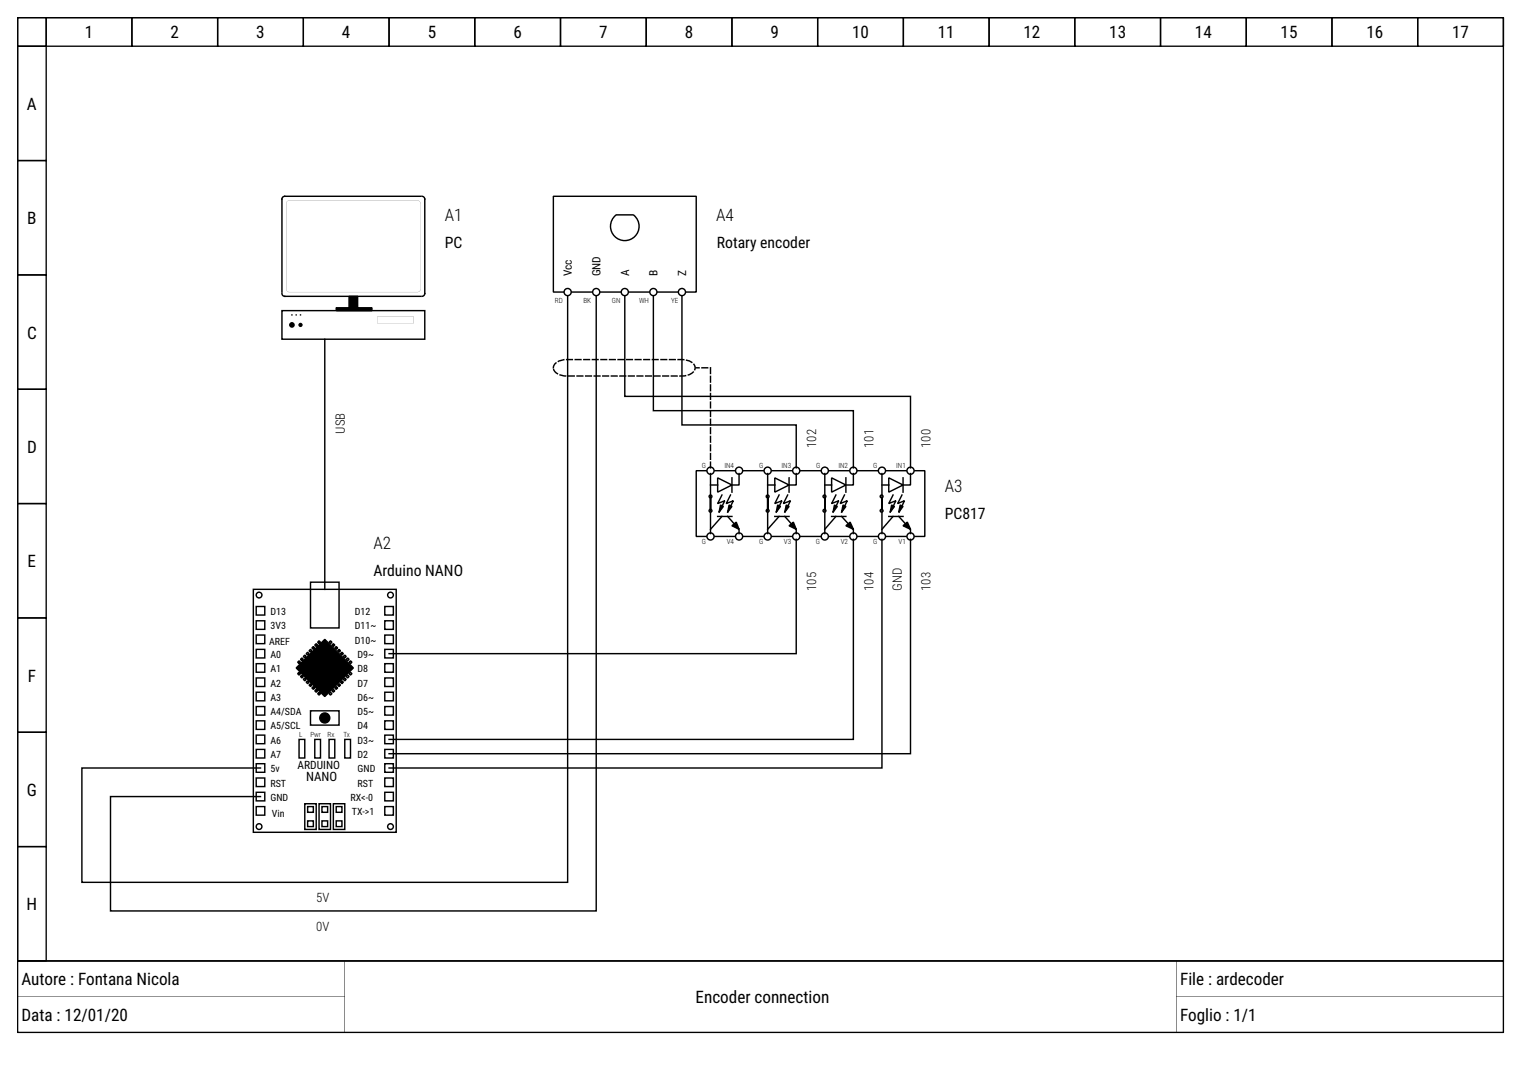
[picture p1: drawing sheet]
<svg xmlns="http://www.w3.org/2000/svg" width="297mm" height="210mm" viewBox="0 0 297 210" stroke-linecap="round" stroke-linejoin="round" font-family="sans-serif">
<g fill="#000">
<path d="M55.9 39.4l.5-.3a.61 .61 0 0 0-.6 .6zM55.8 39.7l.1 16.7zM56.4 39.1h25.1zM81.5 39.1a.52 .52 0 0 1 .6 .6 .61 .61 0 0 0-.6-.6zM82.1 39.7v16.7zM55.8 56.4h.1a.61 .61 0 0 0 .5 .6 .57 .57 0 0 1-.6-.6zM56.4 57h25.1zM82.1 56.4a.52 .52 0 0 1-.6 .6 .54 .54 0 0 0 .6-.6z"/>
<path d="M3.4 3.4h290.1v184.1l-.1 .1h-290zM3.4 3.4h.2v184.1h-.2v-.2h290v.2h-.1v-184.1h.1v.2h-290z"/>
<path d="M3.4 3.4h5.7v5.6l-.1 .1h-5.6zM3.4 3.4h.2v5.6h-.2v-.1h5.6v.1h-.1v-5.6h.1v.2h-5.6z"/>
<path d="M3.4 8.9h5.6l.1 .1v22.3l-.1 .2h-5.6v-.2zM3.4 9h.2v22.3h-.2v-.1h5.6v.1h-.1v-22.3h.1v.1h-5.6z"/>
<path d="M8.9 3.4h16.8h.2v5.6l-.2 .1h-16.7l-.1-.1zM9 3.4h.1v5.6h-.1v-.1h16.7v.1h-.1v-5.6h.1v.2h-16.7z"/>
<path d="M25.6 3.4h16.9h.1v5.6l-.1 .1h-16.8l-.1-.1zM25.7 3.4h.2v5.6h-.2v-.1h16.8v.1h-.2v-5.6h.2v.2h-16.8z"/>
<path d="M42.3 3.4h16.9h.1v5.6l-.1 .1h-16.7l-.2-.1zM42.5 3.4h.1v5.6h-.1v-.1h16.7v.1h-.1v-5.6h.1v.2h-16.7z"/>
<path d="M59.1 3.4h16.8h.2v5.6l-.2 .1h-16.7l-.1-.1zM59.2 3.4h.1v5.6h-.1v-.1h16.7v.1h-.1v-5.6h.1v.2h-16.7z"/>
<path d="M75.8 3.4h16.9h.1v5.6l-.1 .1h-16.8l-.1-.1zM75.9 3.4h.2v5.6h-.2v-.1h16.8v.1h-.2v-5.6h.2v.2h-16.8z"/>
<path d="M92.5 3.4h16.9h.1v5.6l-.1 .1h-16.7l-.2-.1zM92.7 3.4h.1v5.6h-.1v-.1h16.7v.1h-.1v-5.6h.1v.2h-16.7z"/>
<path d="M109.3 3.4h16.8h.2v5.6l-.2 .1h-16.7l-.1-.1zM109.4 3.4h.1v5.6h-.1v-.1h16.7v.1h-.1v-5.6h.1v.2h-16.7z"/>
<path d="M126 3.4h16.8h.2v5.6l-.2 .1h-16.7l-.1-.1zM126.1 3.4h.2v5.6h-.2v-.1h16.7v.1h-.1v-5.6h.1v.2h-16.7z"/>
<path d="M142.7 3.4h16.9h.1v5.6l-.1 .1h-16.8l-.1-.1zM142.8 3.4h.2v5.6h-.2v-.1h16.8v.1h-.2v-5.6h.2v.2h-16.8z"/>
<path d="M159.4 3.4h16.9h.1v5.6l-.1 .1h-16.7l-.2-.1zM159.6 3.4h.1v5.6h-.1v-.1h16.7v.1h-.1v-5.6h.1v.2h-16.7z"/>
<path d="M176.2 3.4h16.8h.2v5.6l-.2 .1h-16.7l-.1-.1zM176.3 3.4h.1v5.6h-.1v-.1h16.7v.1h-.1v-5.6h.1v.2h-16.7z"/>
<path d="M192.9 3.4h16.9h.1v5.6l-.1 .1h-16.8l-.1-.1zM193 3.4h.2v5.6h-.2v-.1h16.8v.1h-.2v-5.6h.2v.2h-16.8z"/>
<path d="M209.6 3.4h16.9h.1v5.6l-.1 .1h-16.7l-.2-.1zM209.8 3.4h.1v5.6h-.1v-.1h16.7v.1h-.1v-5.6h.1v.2h-16.7z"/>
<path d="M226.4 3.4h16.8h.2v5.6l-.2 .1h-16.7l-.1-.1zM226.5 3.4h.1v5.6h-.1v-.1h16.7v.1h-.1v-5.6h.1v.2h-16.7z"/>
<path d="M243.1 3.4h16.9h.1v5.6l-.1 .1h-16.8l-.1-.1zM243.2 3.4h.2v5.6h-.2v-.1h16.8v.1h-.2v-5.6h.2v.2h-16.8z"/>
<path d="M259.8 3.4h16.9h.1v5.6l-.1 .1h-16.7l-.2-.1zM260 3.4h.1v5.6h-.1v-.1h16.7v.1h-.2v-5.6h.2v.2h-16.7z"/>
<path d="M276.5 3.4h16.9h.1v5.6l-.1 .1h-16.7l-.2-.1zM276.7 3.4h.1v5.6h-.1v-.1h16.7v.1h-.1v-5.6h.1v.2h-16.7z"/>
<path d="M3.4 31.2h5.6l.1 .1v22.3l-.1 .2h-5.6v-.2zM3.4 31.3h.2v22.3h-.2v-.1h5.6v.1h-.1v-22.3h.1v.2h-5.6z"/>
<path d="M3.4 53.5h5.6l.1 .1v22.3l-.1 .2h-5.6v-.2zM3.4 53.6h.2v22.3h-.2v-.1h5.6v.1h-.1v-22.3h.1v.2h-5.6z"/>
<path d="M3.4 75.8h5.6l.1 .1v22.3l-.1 .2h-5.6v-.2zM3.4 75.9h.2v22.3h-.2v-.1h5.6v.1h-.1v-22.3h.1v.2h-5.6z"/>
<path d="M56.8 61.4a.15 .15 0 0 1 .3 0 .15 .15 0 0 1-.3 0zM56.8 61.4a.15 .15 0 0 0 .3 0 .15 .15 0 0 0-.3 0z"/>
<path d="M57.7 61.4a.15 .15 0 0 1 .3 0 .15 .15 0 0 1-.3 0zM57.7 61.4a.13 .13 0 0 0 .2 0 .13 .13 0 0 0-.2 0z"/>
<path d="M58.5 61.4a.15 .15 0 0 1 .3 0 .15 .15 0 0 1-.3 0zM58.5 61.4a.15 .15 0 0 0 .3 0 .15 .15 0 0 0-.3 0z"/>
<path d="M73.7 61.7h7v1.4h-7zM73.7 61.7v1.4h7v-1.4z"/>
<path d="M3.4 98.1h5.6l.1 .1v22.3l-.1 .2h-5.6v-.2zM3.4 98.2h.2v22.3h-.2v-.1h5.6v.1h-.1v-22.3h.1v.2h-5.6z"/>
<path d="M3.4 120.4h5.6l.1 .1v22.3l-.1 .2h-5.6v-.2zM3.4 120.5h.2v22.3h-.2v-.1h5.6v.1h-.1v-22.3h.1v.2h-5.6z"/>
<path d="M3.4 142.7h5.6l.1 .1v22.4l-.1 .1h-5.6v-.1zM3.4 142.8h.2v22.4h-.2v-.2h5.6v.2h-.1v-22.4h.1v.2h-5.6z"/>
<path d="M3.4 165h5.6l.1 .2v22.3l-.1 .1h-5.6v-.1zM3.4 165.2h.2v22.3h-.2v-.2h5.6v.2h-.1v-22.3h.1v.1h-5.6z"/>
<path d="M3.4 187.3h290l.1 .2v13.9l-.1 .1h-290zM3.4 187.5h.2v13.9h-.2v-.1h290v.1h-.1v-13.9h.1v.1h-290z"/>
<path d="M3.4 187.4h63.9v7h-63.9zM3.4 187.5v6.9h63.9v-6.9z"/>
<path d="M3.4 187.4h63.9v7h-63.9zM3.4 187.5v6.9h63.9v-6.9z"/>
<path d="M3.4 194.4h63.9v7h-63.9zM3.4 194.4v7h63.9v-7z"/>
<path d="M3.4 194.4h63.9v7h-63.9zM3.4 194.4v7h63.9v-7z"/>
<path d="M67.3 187.4h162.3v14h-162.3zM67.3 187.5v13.9h162.3v-13.9z"/>
<path d="M67.3 187.4h162.3v14h-162.3zM67.3 187.5v13.9h162.3v-13.9z"/>
<path d="M229.5 187.4h63.9v7h-63.9zM229.6 187.5v6.9h63.8v-6.9z"/>
<path d="M229.5 187.4h63.9v7h-63.9zM229.6 187.5v6.9h63.8v-6.9z"/>
<path d="M229.5 194.4h63.9v7h-63.9zM229.6 194.4v7h63.8v-7z"/>
<path d="M229.5 194.4h63.9v7h-63.9zM229.6 194.4v7h63.8v-7z"/>
</g>
<path d="M108.3 70.9a3.1 3.1 0 0 1 2.3-.8h22.5a2.27 2.27 0 0 1 2.6 1.6 2.27 2.27 0 0 1-2.6 1.7h-22.5a2.27 2.27 0 0 1-2.6-1.7zM138.7 91.3v-19.6h-2.8" fill="none" stroke="#000" stroke-width=".28" stroke-dasharray="1.1 .6"/>
<g fill="none" stroke="#000" stroke-width=".28">
<path d="M82.1 38.3l-26.8 .1-.3 .4v18.2M82.3 38.3l.5 .3 .1 .2v18.5l-.1 .2-.5 .3M55 57.3l.3 .4 .3 .1h26.5M109.9 57h-1.9v-18.7h27.9v18.7h-2M110.8 57.8v114.3h-94.8v-22.3h34.8M111.6 57h3.9M116.4 57.8v119.9h-94.8v-22.3h29.2M117.2 57h3.9M120.3 41.9h3.2M121.9 57.8v19.5h55.8v14M122.8 57h3.9M123.7 42a2.79 2.79 0 0 1 .3 4.1 2.79 2.79 0 0 1-4.1 0 2.79 2.79 0 0 1 .2-4.1"/>
<path d="M127.5 57.8v22.3h39v11.2M128.3 57h4M133.1 57.8v25.1h22.3v8.4M55 60.6h27.9v5.6h-27.9zM63.4 66.2v48.8M135.9 66.2h.1M137.8 91.8h-1.9v12.8h1.9M138.7 96.8v2.8M138.7 92.4v4.2M138.7 99.9v4.2M138.7 94.6h1.4M139.5 91.8h3.9"/>
<path d="M140.1 93.2l2.7 1.4-2.7 1.4zM140.9 96.6l-.8 1.6 1.4-.5-1.2 2.2M142.6 96.6l-.9 1.6 1.4-.5-1.1 2.2M142.8 93.2v2.8M144.2 92.4v2.2h-1.4M145.1 91.8h3.9M149.8 96.8v2.8M149.8 94.6h1.4M149.8 92.4v4.2M149.8 99.9v4.2M150.7 91.8h3.9M151.2 93.2l2.8 1.4-2.8 1.4z"/>
<path d="M152 96.6l-.8 1.6 1.4-.5-1.1 2.2M153.7 96.6l-.8 1.6 1.4-.5-1.1 2.2M154 93.2v2.8M155.4 92.4v2.2h-1.4M156.2 91.8h3.9M161 96.8v2.8M161 94.6h1.3M161 92.4v4.2M161 99.9v4.2M161.8 91.8h3.9M162.3 93.2l2.8 1.4-2.8 1.4zM163.1 96.6l-.8 1.6 1.4-.5-1.1 2.2"/>
<path d="M164.8 96.6l-.8 1.6 1.4-.5-1.1 2.2M165.1 93.2v2.8M166.5 92.4v2.2h-1.4M167.4 91.8h3.9M172.1 96.8v2.8M172.1 94.6h1.4M172.1 92.4v4.2M172.1 99.9v4.2M173 91.8h3.9M173.5 93.2l2.7 1.4-2.7 1.4zM174.3 96.6l-.8 1.6 1.3-.5-1.1 2.2M176 96.6l-.8 1.6 1.3-.5-1 2.2"/>
<path d="M176.2 93.2v2.8M177.7 92.4v2.2h-1.5M178.5 91.8h2v12.8h-2M49.4 115h27.9v47.4h-27.9zM50 118.3h1.7v1.7h-1.7zM60.6 113.6h5.6v8.9h-5.6zM75.1 118.3h1.7v1.7h-1.7zM139.5 104.6h3.9M140.1 100.7h2.7M140.9 100.7l-2.2 2.6M142 100.7l2.2 2.6v.8M145.1 104.6h3.9"/>
<path d="M150.7 104.6h3.9M151.2 100.7h2.8M152 100.7l-2.2 2.6M153.2 100.7l2.2 2.6v.8M155.4 105.2v22.3h-79.5M156.2 104.6h3.9M161.8 104.6h3.9M162.3 100.7h2.8M163.1 100.7l-2.1 2.6M164.3 100.7l2.2 2.6v.8M166.5 105.2v39h-90.6M167.4 104.6h3.9"/>
<path d="M172.1 105.2v44.6h-96.2M173 104.6h3.9M173.5 100.7h2.7M174.3 100.7l-2.2 2.6M175.4 100.7l2.3 2.6v.8M177.7 105.2v41.8h-101.8M50 121.1h1.7v1.7h-1.7zM50 123.9h1.7v1.7h-1.7zM50 129.5h1.7v1.6h-1.7zM50 132.3h1.7v1.6h-1.7zM50 126.7h1.7v1.6h-1.7zM50 137.8h1.7v1.7h-1.7z"/>
<path d="M50 135h1.7v1.7h-1.7zM58.1 131.4l.3-.3 .2 .3-.2 .3zM58.1 129.2l.3-.3 .2 .3-.2 .3zM58.6 128.6l.3-.3 .3 .3-.3 .3zM58.6 132l.3-.3 .3 .3-.3 .3zM59.2 132.5l.3-.2 .3 .2-.3 .3zM59.2 128.1l.3-.3 .3 .3-.3 .2zM59.8 133.1l.2-.3 .3 .3-.3 .3zM59.8 127.5l.2-.3 .3 .3-.3 .3zM60.3 127l.3-.3 .3 .3-.3 .2zM60.3 133.6l.3-.2 .3 .2-.3 .3zM60.6 138.7h5.6v2.8h-5.6z"/>
<path d="M60.9 126.4l.3-.3 .2 .3-.2 .3zM61.2 133.9l.2 .3-.2 .3-.3-.3zM61.4 125.8l.3-.2 .3 .2-.3 .3zM61.7 134.5l.3 .3-.3 .2-.3-.2zM62 125.3l.3-.3 .2 .3-.2 .3zM62.3 135l.2 .3-.2 .3-.3-.3zM64.2 125.3l.3-.3 .3 .3-.3 .3zM64.2 135.3l.3-.3 .3 .3-.3 .3zM64.8 125.8l.3-.2 .2 .2-.2 .3zM64.8 134.8l.3-.3 .2 .3-.2 .2zM65.3 126.4l.3-.3 .3 .3-.3 .3zM65.3 134.2l.3-.3 .3 .3-.3 .3z"/>
<path d="M65.9 127l.3-.3 .3 .3-.3 .2zM65.9 133.6l.3-.2 .3 .2-.3 .3zM66.5 127.5l.2-.3 .3 .3-.3 .3zM66.5 133.1l.2-.3 .3 .3-.3 .3zM67 132.5l.3-.2 .3 .2-.3 .3zM67.3 127.8l.3 .3-.3 .2-.3-.2zM67.6 132l.2-.3 .3 .3-.3 .3zM67.8 128.3l.3 .3-.3 .3-.2-.3zM68.1 131.4l.3-.3 .3 .3-.3 .3zM68.4 128.9l.3 .3-.3 .3-.3-.3zM75.1 121.1h1.7v1.7h-1.7zM75.1 123.9h1.7v1.7h-1.7z"/>
<path d="M75.1 129.5h1.7v1.6h-1.7zM75.1 137.8h1.7v1.7h-1.7zM75.1 132.3h1.7v1.6h-1.7zM75.1 135h1.7v1.7h-1.7zM75.1 126.7h1.7v1.6h-1.7zM50 146.2h1.7v1.7h-1.7zM50 149h1.7v1.7h-1.7zM50 143.4h1.7v1.7h-1.7zM50 140.6h1.7v1.7h-1.7zM50 154.6h1.7v1.6h-1.7zM50 157.3h1.7v1.7h-1.7zM50 151.8h1.7v1.6h-1.7z"/>
<path d="M58.4 144.2h1.1v3.7h-1.1zM59.5 156.8h2.2v5h-2.2zM60 157.3h1.2v1.2h-1.2zM61.4 144.2h1.1v3.7h-1.1zM62.3 156.8h2.2v5h-2.2zM62.8 157.3h1.1v1.2h-1.1zM64.2 144.2h1.1v3.7h-1.1zM65.1 156.8h2.2v5h-2.2zM65.6 157.3h1.1v1.2h-1.1zM67.3 144.2h1.1v3.7h-1.1zM75.1 154.6h1.7v1.6h-1.7zM75.1 146.2h1.7v1.7h-1.7z"/>
<path d="M75.1 149h1.7v1.7h-1.7zM75.1 157.3h1.7v1.7h-1.7zM75.1 151.8h1.7v1.6h-1.7zM75.1 143.4h1.7v1.7h-1.7zM75.1 140.6h1.7v1.7h-1.7zM60 160.1h1.2v1.1h-1.2zM62.8 160.1h1.1v1.1h-1.1zM65.6 160.1h1.1v1.1h-1.1z"/>
<circle cx="110.8" cy="57" r=".7"/>
<circle cx="116.4" cy="57" r=".7"/>
<circle cx="121.9" cy="57" r=".7"/>
<circle cx="127.5" cy="57" r=".7"/>
<circle cx="133.1" cy="57" r=".7"/>
<circle cx="138.7" cy="91.8" r=".7"/>
<circle cx="138.7" cy="96.8" r=".28"/>
<circle cx="138.7" cy="99.6" r=".28"/>
<circle cx="144.2" cy="91.8" r=".7"/>
<circle cx="149.8" cy="91.8" r=".7"/>
<circle cx="149.8" cy="96.8" r=".28"/>
<circle cx="149.8" cy="99.6" r=".28"/>
<circle cx="155.4" cy="91.8" r=".7"/>
<circle cx="160.9" cy="96.8" r=".28"/>
<circle cx="160.9" cy="99.6" r=".28"/>
<circle cx="161" cy="91.8" r=".7"/>
<circle cx="166.5" cy="91.8" r=".7"/>
<circle cx="172.1" cy="99.6" r=".28"/>
<circle cx="172.1" cy="96.8" r=".28"/>
<circle cx="172.1" cy="91.8" r=".7"/>
<circle cx="177.7" cy="91.8" r=".7"/>
<circle cx="50.6" cy="116.1" r=".56"/>
<circle cx="76.2" cy="116.1" r=".56"/>
<circle cx="138.7" cy="104.7" r=".7"/>
<circle cx="144.2" cy="104.7" r=".7"/>
<circle cx="149.8" cy="104.7" r=".7"/>
<circle cx="155.4" cy="104.7" r=".7"/>
<circle cx="161" cy="104.7" r=".7"/>
<circle cx="166.5" cy="104.7" r=".7"/>
<circle cx="172.1" cy="104.7" r=".7"/>
<circle cx="177.7" cy="104.7" r=".7"/>
<circle cx="50.6" cy="161.2" r=".56"/>
<circle cx="76.2" cy="161.2" r=".56"/>
</g>
<g fill="#000" stroke="#000" stroke-width=".28">
<path d="M140.6 98.5l.6 .3-.9 1.1zM142.3 98.5l.5 .3-.8 1.1zM151.8 98.5l.5 .3-.8 1.1zM153.4 98.5l.6 .3-.8 1.1zM162.9 98.5l.5 .3-.8 1.1zM164.5 98.5l.6 .3-.8 1.1zM174 98.5l.6 .3-.9 1.1zM175.7 98.5l.5 .3-.8 1.1zM142.8 102.6l.9-.7 .5 1.4zM154 102.6l.8-.7 .6 1.4zM165.1 102.6l.8-.7 .6 1.4zM176.2 102.6l.9-.7 .6 1.4z"/>
<path d="M65.6 60h2.5v-2.2h1.7v2.2h2.8v.6h-7z" fill-rule="evenodd"/>
<path d="M57.8 130.3l5.6-5.6 5.6 5.6-5.6 5.6z" fill-rule="evenodd"/>
<circle cx="57" cy="63.4" r=".42"/>
<circle cx="58.6" cy="63.4" r=".28"/>
<circle cx="63.4" cy="140.1" r=".98"/>
</g>
<g fill="#000">
<circle cx="57" cy="61.4" r=".14"/>
<circle cx="57.8" cy="61.4" r=".14"/>
<circle cx="58.6" cy="61.4" r=".14"/>
</g>
<g font-size="3.3">
<text x="16.6" y="7.5">1</text>
<text x="33.3" y="7.5">2</text>
<text x="50" y="7.5">3</text>
<text x="66.7" y="7.5">4</text>
<text x="83.5" y="7.5">5</text>
<text x="100.2" y="7.5">6</text>
<text x="116.9" y="7.5">7</text>
<text x="133.7" y="7.5">8</text>
<text x="150.4" y="7.5">9</text>
<text x="166.3" y="7.5">10</text>
<text x="183" y="7.5">11</text>
<text x="199.7" y="7.5">12</text>
<text x="216.5" y="7.5">13</text>
<text x="233.2" y="7.5">14</text>
<text x="249.9" y="7.5">15</text>
<text x="266.7" y="7.5">16</text>
<text x="283.4" y="7.5">17</text>
<text x="5.3" y="21.4">A</text>
<text x="5.3" y="43.7">B</text>
<text x="86.8" y="43">A1</text>
<text x="139.8" y="43">A4</text>
<text x="5.3" y="66">C</text>
<text x="5.3" y="88.3">D</text>
<text x="184.4" y="96">A3</text>
<text x="72.9" y="107.2">A2</text>
<text x="5.4" y="110.6">E</text>
<text x="5.4" y="132.9">F</text>
<text x="5.2" y="155.3">G</text>
<text x="5.2" y="177.6">H</text>
<text x="4.2" y="192.2">Autore : Fontana Nicola</text>
<text x="135.8" y="195.7">Encoder connection</text>
<text x="230.3" y="192.2">File : ardecoder</text>
<text x="4.2" y="199.2">Data : 12/01/20</text>
<text x="230.3" y="199.2">Foglio : 1/1</text>
</g>
<g font-size="3.1">
<text x="86.8" y="48.3">PC</text>
<text x="139.9" y="48.3">Rotary encoder</text>
<text x="184.4" y="101.3">PC817</text>
<text x="72.9" y="112.5">Arduino NANO</text>
</g>
<g font-size="2.5">
<text x="67.3" y="84.6" transform="rotate(-90 67.3 84.6)">USB</text>
<text x="159.3" y="87.4" transform="rotate(-90 159.3 87.4)">102</text>
<text x="170.5" y="87.4" transform="rotate(-90 170.5 87.4)">101</text>
<text x="181.6" y="87.4" transform="rotate(-90 181.6 87.4)">100</text>
<text x="159.3" y="115.2" transform="rotate(-90 159.3 115.2)">105</text>
<text x="170.5" y="115.2" transform="rotate(-90 170.5 115.2)">104</text>
<text x="176" y="115.2" transform="rotate(-90 176 115.2)">GND</text>
<text x="181.6" y="115.2" transform="rotate(-90 181.6 115.2)">103</text>
<text x="59.8" y="152.3">NANO</text>
<text x="61.7" y="176">5V</text>
<text x="61.7" y="181.6">0V</text>
</g>
<g font-size="2.2">
<text x="111.6" y="53.9" transform="rotate(-90 111.6 53.9)">Vcc</text>
<text x="117.2" y="53.9" transform="rotate(-90 117.2 53.9)">GND</text>
<text x="122.8" y="53.9" transform="rotate(-90 122.8 53.9)">A</text>
<text x="128.3" y="53.9" transform="rotate(-90 128.3 53.9)">B</text>
<text x="133.9" y="53.9" transform="rotate(-90 133.9 53.9)">Z</text>
<text x="58.1" y="150.1">ARDUINO</text>
</g>
<g font-size="2">
<text x="52.8" y="120">D13</text>
<text x="69.2" y="120">D12</text>
<text x="52.5" y="125.8">AREF</text>
<text x="52.8" y="122.8">3V3</text>
<text x="69.2" y="122.8">D11~</text>
<text x="69.2" y="125.6">D10~</text>
<text x="52.8" y="128.3">A0</text>
<text x="52.8" y="131.1">A1</text>
<text x="69.8" y="128.3">D9~</text>
<text x="69.8" y="131.1">D8</text>
<text x="52.8" y="136.7">A3</text>
<text x="52.8" y="133.9">A2</text>
<text x="69.8" y="136.7">D6~</text>
<text x="69.8" y="133.9">D7</text>
<text x="52.8" y="139.5">A4/SDA</text>
<text x="52.8" y="142.3">A5/SCL</text>
<text x="69.8" y="139.5">D5~</text>
<text x="69.8" y="142.3">D4</text>
<text x="52.8" y="145.1">A6</text>
<text x="52.8" y="147.9">A7</text>
<text x="69.8" y="145.1">D3~</text>
<text x="69.8" y="147.9">D2</text>
<text x="52.8" y="153.4">RST</text>
<text x="52.8" y="150.7">5v</text>
<text x="69.8" y="153.4">RST</text>
<text x="69.8" y="150.7">GND</text>
<text x="52.8" y="156.2">GND</text>
<text x="53.1" y="159.3">Vin</text>
<text x="68.4" y="156.2">RX&lt;-0</text>
<text x="68.7" y="159">TX-&gt;1</text>
</g>
<g font-size="1.4">
<text x="108.3" y="59.2">RD</text>
<text x="113.9" y="59.2">BK</text>
<text x="119.4" y="59.2">GN</text>
<text x="124.7" y="59.2">WH</text>
<text x="131" y="59.2">YE</text>
<text x="137" y="91.3">G</text>
<text x="141.4" y="91.3">IN4</text>
<text x="148.1" y="91.3">G</text>
<text x="152.5" y="91.3">IN3</text>
<text x="159.3" y="91.3">G</text>
<text x="163.6" y="91.3">IN2</text>
<text x="170.4" y="91.3">G</text>
<text x="174.9" y="91.3">IN1</text>
<text x="137" y="106">G</text>
<text x="141.8" y="106">V4</text>
<text x="148.1" y="106">G</text>
<text x="153" y="106">V3</text>
<text x="159.2" y="106">G</text>
<text x="164.1" y="106">V2</text>
<text x="170.4" y="106">G</text>
<text x="175.4" y="106">V1</text>
<text x="58.4" y="143.7">L</text>
<text x="60.6" y="143.7">Pwr</text>
<text x="63.9" y="143.7">Rx</text>
<text x="67" y="143.7">Tx</text>
</g>
</svg>
